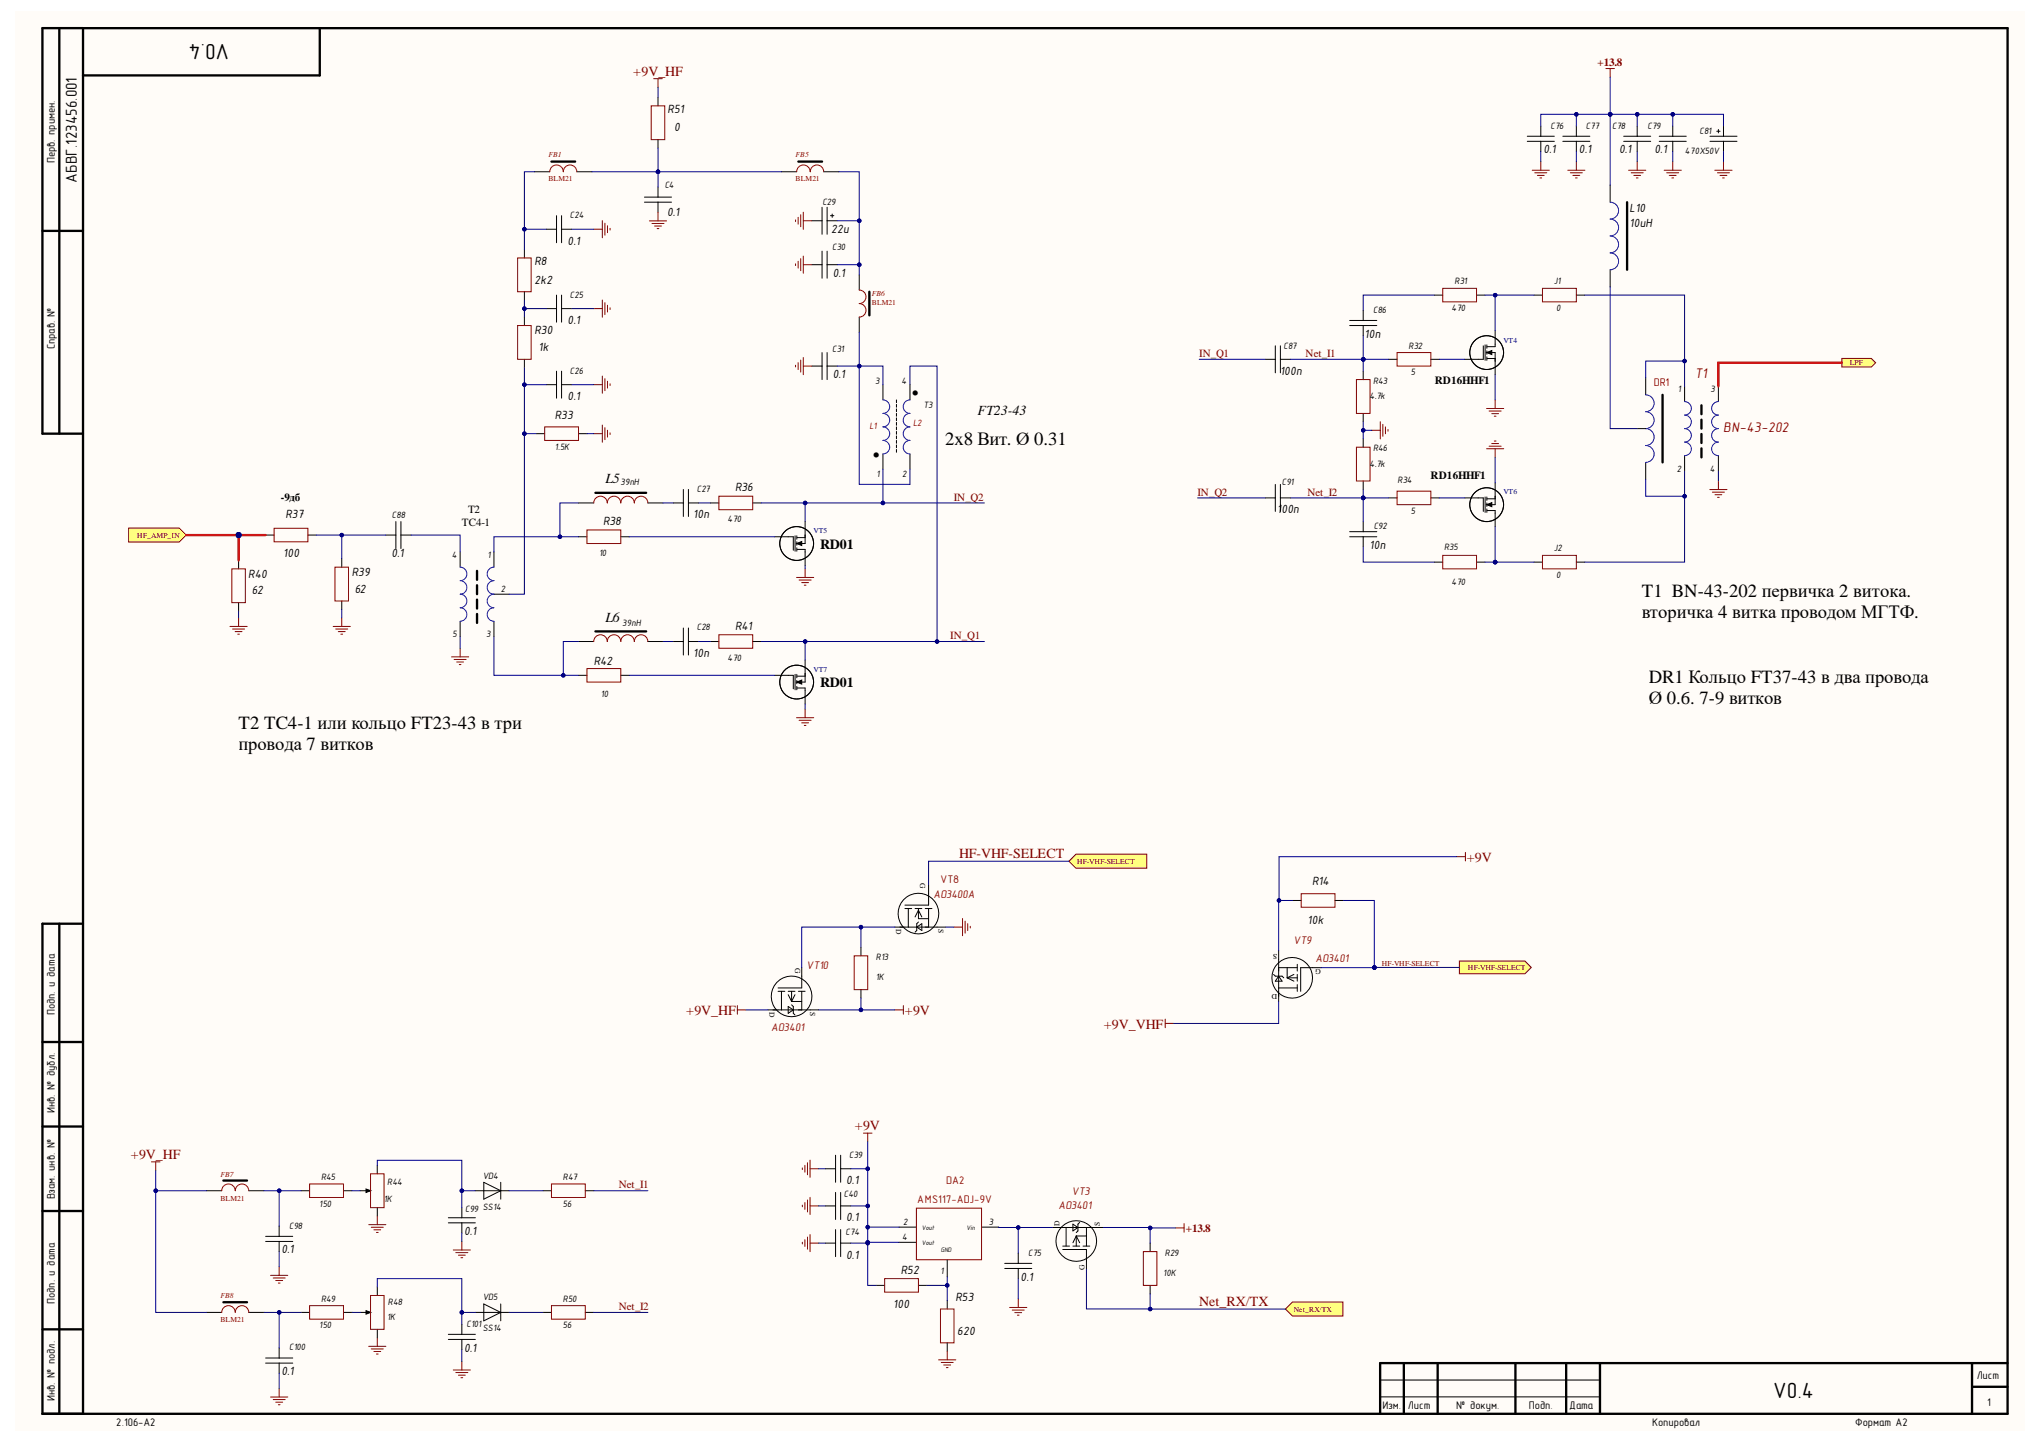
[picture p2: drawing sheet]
<svg xmlns="http://www.w3.org/2000/svg" width="297mm" height="210mm" viewBox="0 0 297 210" stroke-linecap="round" stroke-linejoin="round" font-family="sans-serif">
<g fill="#fffcf8">
<path d="M2.2 1.6h292.3v206.5h-292.3z" fill-rule="evenodd"/>
<path d="M2.2 1.6h292.3v206.5h-292.3z" fill-rule="evenodd"/>
</g>
<g fill="none" stroke="#000" stroke-width=".34">
<path d="M8.6 4.1v59M12.1 4.1h-5.9v59h5.9M46.5 4.1v6.9h-34.4M6.2 33.6h5.9M247.5 59v1.3M247.5 61v1.3M247.5 63.1v1.3M247.5 65.2v1.3M8.6 134.4v71.3M12.1 134.4h-5.9v71.3h285.8v-201.6h-279.9v201.6M6.2 151.6h5.9M6.2 163.9h5.9"/>
<path d="M6.2 176.2h5.9M32.5 171.7h3.4M6.2 193.4h5.9M32.5 189.4h3.4M204.2 198.3v7.4M209.1 198.3v7.4M220.4 198.3v7.4M227.8 198.3v7.4M232.7 198.3v7.4M286.9 198.3v7.4M292 198.3h-91.2v7.4M286.9 201.7h5.1"/>
</g>
<g fill="none" stroke="#000" stroke-width=".15">
<path d="M222.2 19.8h3.9M224.1 18.4v1.4M227.3 19.8h4M229.3 18.4v1.4M236.2 19.8h3.9M238.2 18.4v1.4M241.4 19.8h3.9M243.3 18.4v1.4M248.7 19.8h4M249.7 19.1h.5M250 18.8v.5M250.7 18.4v1.4"/>
<path d="M222.2 20.6h3.9M224.1 20.6v1.4M227.3 20.6h4M229.3 20.6v1.4M236.2 20.6h3.9M238.2 20.6v1.4M241.4 20.6h3.9M243.3 20.6v1.4M248.7 20.6h4M250.7 20.6v1.4M184 52.3h1.5M185.5 50.3v3.9"/>
<path d="M186.3 52.3h1.4M186.3 50.3v3.9M196.3 47.4h4M196.3 46.6h4M198.3 45.1v1.5M198.3 47.4v1.4M202 52.3h1.2M208.1 52.3h1.3M208.6 42.9h1.3M214.8 42.9h1.2M215.8 50.3v2h-2.7M216 50.2v2.2"/>
<path d="M216.3 51.3l.7-.3v.6zM216.3 50.2v.5M216.3 51v.5M216.3 51.9v.5M216.3 51.3h1.2v3.2M216.3 52.2h1.2M217.5 48.1v2.3h-1.2M245 56.2v2.2M250 56.2v2.2M56.1 77.8h1.5M57.6 75.9v3.9M58.3 75.9v3.9"/>
<path d="M58.3 77.8h1.5M184 72.4h1.5M185.5 70.5v3.9M186.3 72.4h1.4M186.3 70.5v3.9M196.3 77.3h4M196.3 78.1h4M198.3 75.9v1.4M198.3 78.1v1.5M202 72.4h1.2M208.1 72.4h1.3M213.1 72.4h2.7v2"/>
<path d="M216 72.3v2.2M216.3 73.4l.7-.3v.6zM216.3 72.3v.5M216.3 73.2v.5M216.3 74v.5M216.3 74.3h1.2v2.3M216.3 72.6h1.2M217.5 70.2v3.2h-1.2M245 66.3v2.2M250 66.3v2.2M208.6 81.8h1.3M214.8 81.8h1.2"/>
<path d="M30 173.2h2.3M36.2 173.2h2.2M38.6 179.8h4M40.6 178.4v1.4M43.8 173.2h1.2M50 173.2h1.2M52.4 173.2h1.5M53.2 173l.7 .2-.7 .3zM54.9 169.5v1.2M54.9 175.7v1.2M65.2 177.9h3.9M65.2 177.1h3.9"/>
<path d="M67.2 175.7v1.4M67.2 177.9v1.5M121.5 178.9v3.9M122.3 178.9v3.9M153.1 178.6h7.4M155.1 178.6v2.7M156.1 178.1l.7 .5-.7 .5zM156.6 179.8l-.5 1M156.6 179.8l.5 1M156.6 179.8v1.5M156.6 179.8h1.4M157.1 177.8l-.3 .3v1l-.2 .2"/>
<path d="M157.9 177.9a2.95 2.95 0 0 0-4.3 2.5 2.95 2.95 0 0 0 4.1 2.9 2.95 2.95 0 0 0 .9-4.9l-.6-.4M158 178.6v2.7M30 190.9h2.3M36.2 190.9h2.2M38.6 180.6h4M38.6 198.3h4M38.6 197.5h4M40.6 180.6v1.5M40.6 196.1v1.4M40.6 198.3v1.5M43.8 190.9h1.2M50 190.9h1.2"/>
<path d="M52.4 190.9h1.5M53.2 190.7l.7 .2-.7 .3zM54.9 187.2v1.2M54.9 193.4v1.2M65.2 194.8h3.9M65.2 194.1h3.9M67.2 192.6v1.5M67.2 194.8v1.5M120.1 180.8h1.4M122.3 180.8h1.5M146.2 184.5h3.9M146.2 183.8h3.9"/>
<path d="M148.1 182.3v1.5M148.1 184.5v1.5M154.6 181.8h3.4v2.9M154.6 181.3h1M156.1 181.3h1M157.5 181.3h1M167.3 180.8v1.3M167.3 187v1.2M200.8 203.2h31.9M200.8 200.7h31.9"/>
<circle cx="216.3" cy="51.3" r="2.46"/>
<circle cx="216.3" cy="73.4" r="2.46"/>
</g>
<g fill="none" stroke="#800000" stroke-width=".15">
<path d="M222.9 24.8h2.5M223.3 25.1h1.7M223.6 25.5h1M224 25.9h.3M224.1 23.5v1.3M228.1 24.8h2.5M228.4 25.1h1.8M228.8 25.5h1M229.2 25.9h.2M229.3 23.5v1.3M236.9 24.8h2.5M237.3 25.1h1.7"/>
<path d="M237.7 25.5h1M238 25.9h.3M238.2 23.5v1.3M242.1 24.8h2.5M242.4 25.1h1.8M242.8 25.5h1M243.2 25.9h.3M243.3 23.5v1.3M249.4 24.8h2.6M249.8 25.1h1.8M250.2 25.5h1M250.6 25.9h.2"/>
<path d="M250.7 23.5v1.3M203.2 51.3h4.9v2h-4.9zM209.9 41.9h4.9v2h-4.9zM216.2 59.4h2.5M216.6 59.8h1.8M217.5 58.2v1.2M203.2 71.4h4.9v2h-4.9zM216.2 65.3h2.5M216.6 64.9h1.8M217 60.2h1M217 64.5h1M217.4 60.5h.2"/>
<path d="M217.4 64.2h.2M217.5 65.3v1.2M248.7 71.2h2.5M249.1 71.6h1.7M249.5 72h1M249.8 72.3h.3M250 70v1.2M209.9 80.8h4.9v2h-4.9zM45 172.2h5v2h-5zM53.9 170.7h2v5h-2zM117.5 179.9v1.8M117.8 179.6v2.5"/>
<path d="M125.6 164.8h1.2M126.2 164.8v1.3M171 178.6h1.2M172.2 178v1.2M39.4 185.5h2.5M39.7 185.9h1.8M40.1 186.3h1M40.5 186.6h.2M40.6 184.3v1.2M45 189.9h5v2h-5zM53.9 188.4h2v5h-2zM65.9 181.8h2.5"/>
<path d="M65.9 199.3h2.5M66.3 182.2h1.8M66.3 199.7h1.8M66.7 182.6h1M67.1 183h.2M67.2 180.6v1.2M67.2 198v1.3M116.7 180.7v.3M117.1 180.3v1M117.8 180.8h1.3M146.9 190.2h2.5M147.2 190.6h1.8"/>
<path d="M147.6 190.9h1M148 191.3h.2M148.1 188.9v1.3M166.3 182.1h2v4.9h-2zM39.4 203.2h2.5M39.7 203.6h1.8M40.1 204h1M40.5 204.3h.2M40.6 202v1.2M66.7 200h1M67.1 200.4h.2"/>
</g>
<path d="M216.3 51.3l.7-.3v.6zM216.3 73.4l.7-.3v.6zM53.2 173l.7 .2-.7 .3zM53.2 190.7l.7 .2-.7 .3z" fill="#000"/>
<path d="M32.3 173.2a.98 .98 0 0 1 .9-1 .98 .98 0 0 1 1 1 .98 .98 0 0 1 1-1 .98 .98 0 0 1 1 1M32.3 190.9a.98 .98 0 0 1 .9-1 .98 .98 0 0 1 1 1 .98 .98 0 0 1 1-1 .98 .98 0 0 1 1 1" fill="none" stroke="#980000" stroke-width=".15"/>
<path d="M245 58.4a.98 .98 0 0 1 1 1 .98 .98 0 0 1-1 1 .98 .98 0 0 1 1 1 .98 .98 0 0 1-1 .9 .98 .98 0 0 1 1 1 .98 .98 0 0 1-1 1 .98 .98 0 0 1 1 1 .98 .98 0 0 1-1 1M250 58.4a.98 .98 0 0 0-1 1 .98 .98 0 0 0 1 1 .98 .98 0 0 0-1 1 .98 .98 0 0 0 1 .9 .98 .98 0 0 0-1 1 .98 .98 0 0 0 1 1 .98 .98 0 0 0-1 1 .98 .98 0 0 0 1 1" fill="none" stroke="#00f" stroke-width=".15"/>
<path d="M18.7 76.8h7.4l1 1-1 1.1h-7.4z" fill-rule="evenodd" fill="#ffff80"/>
<path d="M18.7 76.8h7.4l1 1-1 1.1h-7.4z" fill="none" stroke="#800000" stroke-width=".15"/>
<path d="M267.9 52.1h4.3l.6 .7-.6 .6h-4.3z" fill-rule="evenodd" fill="#ffff80"/>
<path d="M233.6 10h1.2M234.2 10v1.2M267.9 52.1h4.3l.6 .7-.6 .6h-4.3zM133.3 175.7h9.5v7.5h-9.5zM128.7 186h4.9v2h-4.9zM136.5 197.8h2.5M136.8 190.4h2v4.9h-2zM136.9 198.2h1.8M137.3 198.6h1M137.7 198.9h.2M137.8 196.6v1.2" fill="none" stroke="#800000" stroke-width=".15"/>
<path d="M130.8 178.5h2.4M142.8 178.5h2.5M127.5 187h1.2M130.8 180.7h2.4M133.6 187h1.2M137.8 183.3v2.4M137.8 189.2v1.2M137.8 195.3v1.3" fill="none" stroke="#000" stroke-width=".15"/>
<path d="M187 190.4l1-1h7.3v2h-7.3z" fill-rule="evenodd" fill="#ffff80"/>
<g fill="none" stroke="#800000" stroke-width=".15">
<path d="M94.7 15.4h2v4.9h-2zM75.3 37.5h2v4.9h-2zM86.4 33.3h1.2M87.6 32.1v2.5M88 32.5v1.7M88.4 32.8v1M88.7 33.2v.3M94.5 32.1h2.5M94.8 32.5h1.8M95.2 32.9h1M95.6 33.3h.2M95.7 30.9v1.2"/>
<path d="M115.7 32v.2M115.7 38.4v.2M116.1 31.6v1M116.1 38v1M116.5 31.2v1.8M116.5 37.6v1.8M116.9 30.9v2.5M116.9 37.3v2.5M116.9 38.5h1.2M116.9 32.1h1.2M75.3 47.4h2v4.9h-2zM86.4 56h1.2"/>
<path d="M86.4 44.9h1.2M87.6 43.6v2.5M87.6 54.7v2.5M88 44v1.8M88 55.1v1.7M88.4 44.4v1M88.4 55.5v1M88.7 44.8v.2M88.7 55.8v.3M115.7 53.1v.3M116.1 52.8v1M116.5 52.4v1.7"/>
<path d="M116.9 52v2.5M116.9 53.3h1.2M197.3 55.2h2v4.9h-2zM39.9 76.8h4.9v2h-4.9zM79.2 62.1h5v2h-5zM85.4 77.1h4.9v2h-4.9zM86.4 63.1h1.2M87.6 61.8v2.5M88 62.2v1.8M88.4 62.6v1M88.7 63v.2M104.6 72.2h4.9v1.9h-4.9z"/>
<path d="M197.3 65.1h2v4.9h-2zM199.5 62.6h1.3M200.8 61.3v2.5M201.2 61.7v1.8M201.5 62.1v1M201.9 62.5v.2M33.5 91.1h2.5M33.7 82.8h2v4.9h-2zM33.8 91.5h1.8M34.2 91.9h1M34.6 92.3h.2M34.7 89.9v1.2"/>
<path d="M48.5 91.1h2.5M48.7 82.5h2v4.9h-2zM48.8 91.5h1.8M49.2 91.9h1M49.6 92.3h.2M49.7 89.9v1.2M65.7 95.6h2.5M66.1 95.9h1.7M66.4 96.3h1M66.8 96.7h.3M66.9 94.3v1.3M85.4 97.3h4.9v1.9h-4.9z"/>
<path d="M104.6 92.3h4.9v2h-4.9zM115.9 84h2.5M116.2 84.4h1.8M116.6 84.7h1M117 85.1h.2M117.1 82.8v1.2M115.9 104.4h2.5M116.2 104.8h1.8M116.6 105.1h1M117 105.5h.2M117.1 103.1v1.3M124.3 139h1.9v5h-1.9z"/>
<path d="M22 169h1.3M22.7 169v1.3M80.2 172.2h4.9v2h-4.9zM80.2 189.9h4.9v2h-4.9zM187 190.4l1-1h7.3v2h-7.3z"/>
</g>
<g fill="none" stroke="#000" stroke-width=".15">
<path d="M95.7 14.2v1.2M76.3 36.3v1.2M77.8 25h2.2M79.5 33.3h1.5M81 31.4v3.9M81.7 31.4v3.9M81.7 33.3h1.5M83.9 25h2.2M93.7 28.7h4M93.7 29.4h4M95.7 20.3v1.2M95.7 27.2v1.5"/>
<path d="M95.7 29.4v1.5M113.7 25h2.2M118.1 38.5h1.5M118.1 32.1h1.5M119.6 30.1v4M119.6 36.5v4M119.8 25h2.2M120.3 30.1v4M120.3 36.5v4M120.3 38.5h1.5M120.3 32.1h1.5M120.8 31.4h.5"/>
<path d="M121.1 31.1v.5M125 40v2.2M76.3 42.4v1.3M76.3 46.1v1.3M76.3 52.3v1.2M79.5 56h1.5M79.5 44.9h1.5M81 42.9v4M81 54v3.9M81.7 42.9v4M81.7 54v3.9M81.7 56h1.5"/>
<path d="M81.7 44.9h1.5M118.1 53.3h1.5M119.6 51.3v3.9M120.3 51.3v3.9M120.3 53.3h1.5M125 46.1v2.2M128.4 56v2.2M130.4 58.2v.4M130.4 58.8v.4M130.4 59.5v.4M132.4 56v2.2M198.3 54v1.2"/>
<path d="M239.4 55v2.4M38.6 77.8h1.3M44.8 77.8h1.2M78 63.1h1.2M84.2 78.1h1.2M84.2 73.2h2.2M84.2 63.1h1.2M90.3 78.1h1.2M94.2 73.2h2.3M97.9 73.2h1.5M99.4 71.2v3.9M100.1 73.2h1.5"/>
<path d="M100.1 71.2v3.9M103.3 73.2h1.3M109.5 73.2h1.2M112.7 78.1h2.7v1.9M115.7 77.9v2.3M115.9 79.1l.7-.3v.6zM115.9 77.9v.5M115.9 78.8v.5M115.9 79.7v.5M115.9 79.9h1.2v2.4M115.9 78.2h1.2M117.1 75.9v3.2h-1.2"/>
<path d="M128.4 66v2.2M130.4 60.1v.4M130.4 60.8v.4M130.4 61.4v.5M130.4 62.1v.4M130.4 62.8v.4M130.4 63.4v.4M130.4 64.1v.4M130.4 64.7v.4M130.4 65.4v.4M132.4 66v2.2M198.3 60.1v1.3"/>
<path d="M198.3 63.8v1.3M198.3 70v1.2M238.2 62.3h1.2M239.4 67.3v2.4M34.7 81.5v1.3M34.7 87.7v1.2M49.7 81.3v1.2M49.7 87.4v1.2M66.9 80.3v2.2M66.9 90.4v2.2M71.9 80.3v2.2M71.9 90.4v2.2"/>
<path d="M71.9 86.4h2.2M84.2 98.2h1.2M84.2 93.3h2.2M90.3 98.2h1.2M94.2 93.3h2.3M97.9 93.3h1.5M99.4 91.4v3.9M100.1 93.3h1.5M100.1 91.4v3.9M103.3 93.3h1.3M109.5 93.3h1.2M112.7 98.2h2.7v2"/>
<path d="M115.7 98.1v2.2M115.9 99.2l.7-.3v.6zM115.9 98.1v.5M115.9 99v.5M115.9 99.8v.5M115.9 98.4h1.2M117.1 96v3.2h-1.2M115.9 100.1h1.2v2.3M125.2 137.8v1.2M125.2 144v1.2M69.1 173.2h5M70.4 172l2.4 1.2-2.4 1.2z"/>
<path d="M72.8 172v2.4M79 173.2h1.2M85.1 173.2h1.3M69.1 190.9h5M70.4 189.7l2.4 1.2-2.4 1.2zM72.8 189.7v2.4M79 190.9h1.2M85.1 190.9h1.3"/>
<circle cx="115.9" cy="79.1" r="2.46"/>
<circle cx="115.9" cy="99.2" r="2.46"/>
</g>
<path d="M128.4 58.2a.98 .98 0 0 1 1 1 .98 .98 0 0 1-1 .9 .98 .98 0 0 1 1 1 .98 .98 0 0 1-1 1 .98 .98 0 0 1 1 1 .98 .98 0 0 1-1 1 .99 .99 0 0 1 1 1 .99 .99 0 0 1-1 .9M132.4 58.2a.98 .98 0 0 0-1 1 .98 .98 0 0 0 1 .9 .98 .98 0 0 0-1 1 .98 .98 0 0 0 1 1 .98 .98 0 0 0-1 1 .98 .98 0 0 0 1 1 .99 .99 0 0 0-1 1 .99 .99 0 0 0 1 .9M239.4 57.4a1.23 1.23 0 0 1 1.2 1.3 1.23 1.23 0 0 1-1.2 1.2 1.23 1.23 0 0 1 1.2 1.2 1.23 1.23 0 0 1-1.2 1.2 1.23 1.23 0 0 1 1.2 1.3 1.23 1.23 0 0 1-1.2 1.2 1.23 1.23 0 0 1 1.2 1.2 1.23 1.23 0 0 1-1.2 1.3M66.9 82.5a.98 .98 0 0 1 1 1 .98 .98 0 0 1-1 1 .98 .98 0 0 1 1 1 .98 .98 0 0 1-1 .9 .99 .99 0 0 1 1 1 .99 .99 0 0 1-1 1 .98 .98 0 0 1 1 1 .98 .98 0 0 1-1 1M71.9 82.5a.98 .98 0 0 0-1 1 .98 .98 0 0 0 1 1 .98 .98 0 0 0-1 1 .98 .98 0 0 0 1 .9 .99 .99 0 0 0-1 1 .99 .99 0 0 0 1 1 .98 .98 0 0 0-1 1 .98 .98 0 0 0 1 1" fill="none" stroke="#00f" stroke-width=".15"/>
<path d="M80.2 23.5h3.5M116.1 23.5h3.5M126.5 42.4v3.5M241.8 57.4v9.9M86.6 71.7h7.4M69.4 83v1.3M69.4 85.1v1.3M69.4 87.2v1.3M69.4 89.3v1.3M86.6 91.8h7.4" fill="none" stroke="#000" stroke-width=".34"/>
<path d="M115.9 79.1l.7-.3v.6zM115.9 99.2l.7-.3v.6z" fill="#000"/>
<path d="M80 25a.98 .98 0 0 1 1-1 .98 .98 0 0 1 .9 1 .98 .98 0 0 1 1-1 .98 .98 0 0 1 1 1M115.9 25a.98 .98 0 0 1 1-1 .98 .98 0 0 1 1 1 .98 .98 0 0 1 .9-1 .98 .98 0 0 1 1 1M125 42.2a.98 .98 0 0 1 1 1 .98 .98 0 0 1-1 1 .98 .98 0 0 1 1 .9 .98 .98 0 0 1-1 1M86.4 73.2a.98 .98 0 0 1 1-1 .98 .98 0 0 1 .9 1 .98 .98 0 0 1 1-1 .98 .98 0 0 1 1 1 .98 .98 0 0 1 1-1 .98 .98 0 0 1 1 1 .98 .98 0 0 1 1-1 .98 .98 0 0 1 .9 1M86.4 93.3a.98 .98 0 0 1 1-1 .98 .98 0 0 1 .9 1 .98 .98 0 0 1 1-1 .98 .98 0 0 1 1 1 .98 .98 0 0 1 1-1 .98 .98 0 0 1 1 1 .98 .98 0 0 1 1-1 .98 .98 0 0 1 .9 1" fill="none" stroke="#980000" stroke-width=".15"/>
<path d="M156.5 124.2h10.3v2.1h-10.3l-1-1z" fill-rule="evenodd" fill="#ffff80"/>
<g fill="none" stroke="#800000" stroke-width=".15">
<path d="M95.1 11.4h1.2M95.7 11.4v1.3M224.4 41.9h4.9v2h-4.9zM224.4 80.8h4.9v2h-4.9zM156.5 124.2h10.3v2.1h-10.3l-1-1zM189.3 130h4.9v2h-4.9zM107.3 146.9h1.2M107.3 146.3v1.2M130.2 146.9h1.2M131.4 146.3v1.2M53.6 178.1h2.5M54 178.5h1.8"/>
<path d="M54.4 178.9h1M54.8 179.3h.2M54.9 176.9v1.2M53.6 195.8h2.5M54 196.2h1.8M54.4 196.6h1M54.8 197h.2M54.9 194.6v1.2"/>
</g>
<g fill="none" stroke="#000" stroke-width=".15">
<path d="M234.2 27v2.4M234.2 39.2v2.5M223.1 42.9h1.3M229.3 42.9h1.2M223.1 81.8h1.3M229.3 81.8h1.2M186 138.3v7.4M188.1 131h1.2M194.2 131h1.2M185.3 141.7l.2 .3h1l.2 .2M185.4 140.8a2.95 2.95 0 0 1 5-.3 2.95 2.95 0 0 1-1.9 4.6 2.95 2.95 0 0 1-3.4-3.6l.3-.6M186 140.8h2.7"/>
<path d="M186 143.7h2.7M186 142l.5 .7h-1zM187.2 142.2l1 .5M187.2 142.2h1.5M187.2 140.8v1.4M188.2 141.7l-1 .5M188.7 140.3v1M188.7 141.7v1M188.7 143.2v1M192.2 140.8h-3v3.4"/>
</g>
<path d="M234.2 29.4a1.23 1.23 0 0 1 1.2 1.2 1.23 1.23 0 0 1-1.2 1.3 1.23 1.23 0 0 1 1.2 1.2 1.23 1.23 0 0 1-1.2 1.2 1.23 1.23 0 0 1 1.2 1.3 1.23 1.23 0 0 1-1.2 1.2 1.23 1.23 0 0 1 1.2 1.2 1.23 1.23 0 0 1-1.2 1.2" fill="none" stroke="#00f" stroke-width=".15"/>
<path d="M236.7 29.4v9.8" fill="none" stroke="#000" stroke-width=".34"/>
<path d="M212.3 139.8h9.5l.9 .9-.9 .9h-9.5z" fill-rule="evenodd" fill="#ffff80"/>
<g fill="none" stroke="#800000" stroke-width=".15">
<path d="M138.8 134.9h1.2M140 133.6v2.5M140.4 134v1.7M140.8 134.4v1M141.1 134.7v.3M211.9 124.6h1.3M212.3 139.8h9.5l.9 .9-.9 .9h-9.5zM213.2 124v1.2M169.5 148.2v1.3M169.5 148.9h1.2M116.7 169.9v.2M116.7 175.3v.2"/>
<path d="M117.1 169.5v1M117.1 174.9v1M117.5 169.1v1.8M117.5 174.6v1.7M117.8 168.8v2.5M117.8 174.2v2.5M117.8 175.4h1.3M117.8 170h1.3"/>
</g>
<g fill="none" stroke="#000" stroke-width=".15">
<path d="M130.2 134.9h7.3M131.6 132.2h1M132.1 132.2v2.7M133.1 132.2h1M133.1 133.4l.5-1 .5 1M133.4 134.9l.7-.5v.9zM133.6 132.2v1.4h1.5M133.6 134.1l-.2 .3v.9l-.3 .3M134.6 132.2h1M135.1 135.5a2.95 2.95 0 0 0 .2-5 2.95 2.95 0 0 0-4.6 1.9 2.95 2.95 0 0 0 3.7 3.3l.6-.2M135.1 128.7v3h-3.5M135.1 132.2v2.7"/>
<path d="M111.7 146.9h7.4M113.2 144.2h1M113.7 144.2v2.7M114.7 144.2h.9M114.7 144.7l.4 1M114.7 146.4l.7 .5-.7 .5zM115.1 144.2v1.5M115.1 145.7h1.5M115.1 146.2l.3 .2v1l.2 .2M115.6 144.7l-.5 1M116.1 144.2h1M116.6 147.5a2.95 2.95 0 0 0 .2-5 2.95 2.95 0 0 0-4.6 1.9 2.95 2.95 0 0 0 3.7 3.4l.6-.3"/>
<path d="M116.6 140.8v2.9h-3.4M116.6 144.2v2.7M120.1 170h1.4M120.1 175.4h1.4M121.5 168v4M121.5 173.5v3.9M122.3 168v4M122.3 173.5v3.9M122.3 175.4h1.5M122.3 170h1.5"/>
</g>
<path d="M30 173.2h-7.3v17.7h7.3" fill="none" stroke="#000080" stroke-width=".15"/>
<circle cx="22.7" cy="173.2" r=".25" fill="#000080"/>
<g fill="none" stroke="#000080" stroke-width=".15">
<path d="M38.4 173.2h2.2v5.2"/>
<circle cx="22.7" cy="173.2" r=".25"/>
</g>
<circle cx="40.6" cy="173.2" r=".25" fill="#000080"/>
<g fill="none" stroke="#000080" stroke-width=".15">
<path d="M40.6 173.2h3.2"/>
<circle cx="40.6" cy="173.2" r=".25"/>
</g>
<circle cx="40.6" cy="173.2" r=".25" fill="#000080"/>
<g fill="none" stroke="#000080" stroke-width=".15">
<path d="M51.2 173.2h1.2M51.2 190.9h1.2M158 184.7v5.7h9.3v-2.2"/>
<circle cx="40.6" cy="173.2" r=".25"/>
</g>
<circle cx="167.3" cy="190.4" r=".25" fill="#000080"/>
<g fill="none" stroke="#000080" stroke-width=".15">
<path d="M198.3 48.8v3.5h3.7"/>
<circle cx="167.3" cy="190.4" r=".25"/>
</g>
<circle cx="198.3" cy="52.3" r=".25" fill="#000080"/>
<g fill="none" stroke="#000080" stroke-width=".15">
<path d="M208.6 42.9h-10.3v2.2M209.4 52.3h3.7M198.3 79.6v2.2h10.3M209.4 72.4h3.7M239.4 69.7v2.5h5.6"/>
<circle cx="198.3" cy="52.3" r=".25"/>
</g>
<circle cx="245" cy="72.2" r=".25" fill="#000080"/>
<g fill="none" stroke="#000080" stroke-width=".15">
<path d="M245 52.5h-5.6v2.5"/>
<circle cx="245" cy="72.2" r=".25"/>
</g>
<circle cx="245" cy="52.5" r=".25" fill="#000080"/>
<g fill="none" stroke="#000080" stroke-width=".15">
<path d="M243.3 16.6h7.4v1.8"/>
<circle cx="245" cy="52.5" r=".25"/>
</g>
<circle cx="243.3" cy="16.6" r=".25" fill="#000080"/>
<g fill="none" stroke="#000080" stroke-width=".15">
<path d="M250 68.5v1.5M40.6 190.9v5.2M40.6 199.8v2.2"/>
<circle cx="243.3" cy="16.6" r=".25"/>
</g>
<circle cx="40.6" cy="190.9" r=".25" fill="#000080"/>
<g fill="none" stroke="#000080" stroke-width=".15">
<path d="M229.3 16.6v1.8M224.1 22v1.5M229.3 22v1.5M217.5 54.5v3.7M217.5 66.5v3.7M67.2 179.4v1.2M40.6 182.1v2.2M67.2 196.3v1.7M148.1 186v2.9"/>
<circle cx="40.6" cy="190.9" r=".25"/>
</g>
<circle cx="229.3" cy="16.6" r=".25" fill="#000080"/>
<g fill="none" stroke="#000080" stroke-width=".15">
<path d="M238.2 16.6v1.8M238.2 22v1.5"/>
<circle cx="229.3" cy="16.6" r=".25"/>
</g>
<circle cx="238.2" cy="16.6" r=".25" fill="#000080"/>
<g fill="none" stroke="#000080" stroke-width=".15">
<path d="M243.3 22v1.5M250.7 22v1.5M134.8 187h3"/>
<circle cx="238.2" cy="16.6" r=".25"/>
</g>
<path d="M267.9 52.8h-17.9v3.4" fill="none" stroke="#f00" stroke-width=".34"/>
<circle cx="137.8" cy="187" r=".25" fill="#000080"/>
<g fill="none" stroke="#000080" stroke-width=".15">
<path d="M126.2 166.1v12.4h4.6"/>
<circle cx="137.8" cy="187" r=".25"/>
</g>
<circle cx="126.2" cy="178.5" r=".25" fill="#000080"/>
<circle cx="126.2" cy="178.5" r=".25" fill="none" stroke="#000080" stroke-width=".15"/>
<circle cx="126.2" cy="175.4" r=".25" fill="#000080"/>
<circle cx="126.2" cy="175.4" r=".25" fill="none" stroke="#000080" stroke-width=".15"/>
<circle cx="126.2" cy="170" r=".25" fill="#000080"/>
<g fill="none" stroke="#000080" stroke-width=".15">
<path d="M126.2 178.5v2.2h4.6"/>
<circle cx="126.2" cy="170" r=".25"/>
</g>
<circle cx="126.2" cy="180.7" r=".25" fill="#000080"/>
<circle cx="126.2" cy="180.7" r=".25" fill="none" stroke="#000080" stroke-width=".15"/>
<circle cx="126.2" cy="178.5" r=".25" fill="#000080"/>
<g fill="none" stroke="#000080" stroke-width=".15">
<path d="M126.2 180.7v.1h-2.4"/>
<circle cx="126.2" cy="178.5" r=".25"/>
</g>
<circle cx="126.2" cy="180.8" r=".25" fill="#000080"/>
<circle cx="126.2" cy="180.8" r=".25" fill="none" stroke="#000080" stroke-width=".15"/>
<circle cx="126.2" cy="180.7" r=".25" fill="#000080"/>
<g fill="none" stroke="#000080" stroke-width=".15">
<path d="M119.1 180.8h1M167.3 190.4h19.7"/>
<circle cx="126.2" cy="180.7" r=".25"/>
</g>
<circle cx="167.3" cy="190.4" r=".25" fill="#000080"/>
<g fill="none" stroke="#000080" stroke-width=".15">
<path d="M148.1 178.6v3.7"/>
<circle cx="167.3" cy="190.4" r=".25"/>
</g>
<circle cx="148.1" cy="178.6" r=".25" fill="#000080"/>
<g fill="none" stroke="#000080" stroke-width=".15">
<path d="M67.2 190.9h1.9"/>
<circle cx="148.1" cy="178.6" r=".25"/>
</g>
<circle cx="67.2" cy="190.9" r=".25" fill="#000080"/>
<g fill="none" stroke="#000080" stroke-width=".15">
<path d="M67.2 173.2v2.5"/>
<circle cx="67.2" cy="190.9" r=".25"/>
</g>
<circle cx="67.2" cy="173.2" r=".25" fill="#000080"/>
<g fill="none" stroke="#000080" stroke-width=".15">
<path d="M198.3 62.6h1.2M74.1 173.2h4.9M74.1 190.9h4.9"/>
<circle cx="67.2" cy="173.2" r=".25"/>
</g>
<circle cx="198.3" cy="62.6" r=".25" fill="#000080"/>
<g fill="none" stroke="#000080" stroke-width=".15">
<path d="M22.7 170.3v2.9"/>
<circle cx="198.3" cy="62.6" r=".25"/>
</g>
<circle cx="22.7" cy="173.2" r=".25" fill="#000080"/>
<g fill="none" stroke="#000080" stroke-width=".15">
<path d="M126.2 180.8v6.2h1.3"/>
<circle cx="22.7" cy="173.2" r=".25"/>
</g>
<circle cx="126.2" cy="180.8" r=".25" fill="#000080"/>
<g fill="none" stroke="#000080" stroke-width=".15">
<path d="M91.5 78.1h21.2M91.5 98.2h21.2M96.5 93.3h1.4M101.6 93.3h1.7M110.7 93.3h6.4v2.7M117.1 82.3v.5M117.1 102.4v.7"/>
<circle cx="126.2" cy="180.8" r=".25"/>
</g>
<circle cx="117.1" cy="93.3" r=".25" fill="#000080"/>
<g fill="none" stroke="#000080" stroke-width=".15">
<path d="M110.7 73.2h6.4v2.7"/>
<circle cx="117.1" cy="93.3" r=".25"/>
</g>
<circle cx="117.1" cy="73.2" r=".25" fill="#000080"/>
<g fill="none" stroke="#000080" stroke-width=".15">
<path d="M81.4 78.1h2.8M96.5 73.2h1.4M101.6 73.2h1.7"/>
<circle cx="117.1" cy="73.2" r=".25"/>
</g>
<circle cx="81.4" cy="78.1" r=".25" fill="#000080"/>
<g fill="none" stroke="#000080" stroke-width=".15">
<path d="M84.2 93.3h-2.3v4.9"/>
<circle cx="81.4" cy="78.1" r=".25"/>
</g>
<circle cx="81.9" cy="98.2" r=".25" fill="#000080"/>
<g fill="none" stroke="#000080" stroke-width=".15">
<path d="M84.2 73.2h-2.8v4.9h-9.5v2.2"/>
<circle cx="81.9" cy="98.2" r=".25"/>
</g>
<circle cx="81.4" cy="78.1" r=".25" fill="#000080"/>
<g fill="none" stroke="#000080" stroke-width=".15">
<path d="M76.3 63.1h1.7"/>
<circle cx="81.4" cy="78.1" r=".25"/>
</g>
<circle cx="76.3" cy="63.1" r=".25" fill="#000080"/>
<g fill="none" stroke="#000080" stroke-width=".15">
<path d="M76.3 53.5v2.5M83.2 56h3.2M85.4 63.1h1"/>
<circle cx="76.3" cy="63.1" r=".25"/>
</g>
<circle cx="76.3" cy="56" r=".25" fill="#000080"/>
<g fill="none" stroke="#000080" stroke-width=".15">
<path d="M83.2 33.3h3.2M76.3 44.9h3.2M83.2 44.9h3.2"/>
<circle cx="76.3" cy="56" r=".25"/>
</g>
<circle cx="76.3" cy="44.9" r=".25" fill="#000080"/>
<g fill="none" stroke="#000080" stroke-width=".15">
<path d="M79.5 33.3h-3.2v3"/>
<circle cx="76.3" cy="44.9" r=".25"/>
</g>
<circle cx="76.3" cy="33.3" r=".25" fill="#000080"/>
<g fill="none" stroke="#000080" stroke-width=".15">
<path d="M77.8 25h-1.5v8.3"/>
<circle cx="76.3" cy="33.3" r=".25"/>
</g>
<circle cx="76.3" cy="33.3" r=".25" fill="#000080"/>
<g fill="none" stroke="#000080" stroke-width=".15">
<path d="M86.1 25h9.6v2.2"/>
<circle cx="76.3" cy="33.3" r=".25"/>
</g>
<circle cx="95.7" cy="25" r=".25" fill="#000080"/>
<g fill="none" stroke="#000080" stroke-width=".15">
<path d="M59.8 77.8h7.1v2.5"/>
<circle cx="95.7" cy="25" r=".25"/>
</g>
<path d="M38.6 77.8h-3.9v3.7" fill="none" stroke="#f00" stroke-width=".34"/>
<circle cx="34.7" cy="77.8" r=".37" fill="#000080"/>
<circle cx="34.7" cy="77.8" r=".37" fill="none" stroke="#000080" stroke-width=".15"/>
<path d="M27.1 77.8h7.6" fill="none" stroke="#f00" stroke-width=".34"/>
<circle cx="34.7" cy="77.8" r=".37" fill="#000080"/>
<g fill="none" stroke="#000080" stroke-width=".15">
<path d="M49.7 77.8h6.4"/>
<circle cx="34.7" cy="77.8" r=".37"/>
</g>
<circle cx="49.7" cy="77.8" r=".25" fill="#000080"/>
<g fill="none" stroke="#000080" stroke-width=".15">
<path d="M46 77.8h3.7v3.5M66.9 92.6v1.7"/>
<circle cx="49.7" cy="77.8" r=".25"/>
</g>
<circle cx="49.7" cy="77.8" r=".25" fill="#000080"/>
<g fill="none" stroke="#000080" stroke-width=".15">
<path d="M34.7 88.9v1M49.7 88.6v1.3M86.4 173.2h7.8M38.4 190.9h5.4M86.4 190.9h7.8"/>
<circle cx="49.7" cy="77.8" r=".25"/>
</g>
<circle cx="40.6" cy="190.9" r=".25" fill="#000080"/>
<g fill="none" stroke="#000080" stroke-width=".15">
<path d="M187.7 52.3h10.6"/>
<circle cx="40.6" cy="190.9" r=".25"/>
</g>
<circle cx="198.3" cy="52.3" r=".25" fill="#000080"/>
<g fill="none" stroke="#000080" stroke-width=".15">
<path d="M187.7 72.4h10.6"/>
<circle cx="198.3" cy="52.3" r=".25"/>
</g>
<circle cx="198.3" cy="72.4" r=".25" fill="#000080"/>
<g fill="none" stroke="#000080" stroke-width=".15">
<path d="M198.3 72.4h3.7"/>
<circle cx="198.3" cy="72.4" r=".25"/>
</g>
<circle cx="198.3" cy="72.4" r=".25" fill="#000080"/>
<g fill="none" stroke="#000080" stroke-width=".15">
<path d="M128.4 68.2v5h-11.3"/>
<circle cx="198.3" cy="72.4" r=".25"/>
</g>
<circle cx="117.1" cy="73.2" r=".25" fill="#000080"/>
<circle cx="117.1" cy="73.2" r=".25" fill="none" stroke="#000080" stroke-width=".15"/>
<circle cx="128.4" cy="73.2" r=".25" fill="#000080"/>
<g fill="none" stroke="#000080" stroke-width=".15">
<path d="M128.4 56v-2.7h-3.4v17.2h7.4v-2.3"/>
<circle cx="128.4" cy="73.2" r=".25"/>
</g>
<circle cx="125" cy="53.3" r=".25" fill="#000080"/>
<g fill="none" stroke="#000080" stroke-width=".15">
<path d="M95.7 25h18"/>
<circle cx="125" cy="53.3" r=".25"/>
</g>
<circle cx="95.7" cy="25" r=".25" fill="#000080"/>
<g fill="none" stroke="#000080" stroke-width=".15">
<path d="M125 48.3v5h-3.2"/>
<circle cx="95.7" cy="25" r=".25"/>
</g>
<circle cx="125" cy="53.3" r=".25" fill="#000080"/>
<g fill="none" stroke="#000080" stroke-width=".15">
<path d="M121.8 38.5h3.2"/>
<circle cx="125" cy="53.3" r=".25"/>
</g>
<circle cx="125" cy="38.5" r=".25" fill="#000080"/>
<g fill="none" stroke="#000080" stroke-width=".15">
<path d="M121.8 32.1h3.2"/>
<circle cx="125" cy="38.5" r=".25"/>
</g>
<circle cx="125" cy="32.1" r=".25" fill="#000080"/>
<g fill="none" stroke="#000080" stroke-width=".15">
<path d="M132.4 56v-2.7h3.9v40h-19.2"/>
<circle cx="125" cy="32.1" r=".25"/>
</g>
<circle cx="136.3" cy="93.3" r=".25" fill="#000080"/>
<circle cx="136.3" cy="93.3" r=".25" fill="none" stroke="#000080" stroke-width=".15"/>
<circle cx="117.1" cy="93.3" r=".25" fill="#000080"/>
<g fill="none" stroke="#000080" stroke-width=".15">
<path d="M174.4 52.3h9.6M128.4 73.2h14.8M174.2 72.4h9.8"/>
<circle cx="117.1" cy="93.3" r=".25"/>
</g>
<circle cx="128.4" cy="73.2" r=".25" fill="#000080"/>
<g fill="none" stroke="#000080" stroke-width=".15">
<path d="M136.3 93.3h6.9"/>
<circle cx="128.4" cy="73.2" r=".25"/>
</g>
<circle cx="136.3" cy="93.3" r=".25" fill="#000080"/>
<g fill="none" stroke="#000080" stroke-width=".15">
<path d="M95.7 21.5v3.5"/>
<circle cx="136.3" cy="93.3" r=".25"/>
</g>
<circle cx="95.7" cy="25" r=".25" fill="#000080"/>
<g fill="none" stroke="#000080" stroke-width=".15">
<path d="M95.7 12.7v1.5M217.5 76.6v5.2"/>
<circle cx="95.7" cy="25" r=".25"/>
</g>
<circle cx="217.5" cy="81.8" r=".25" fill="#000080"/>
<g fill="none" stroke="#000080" stroke-width=".15">
<path d="M234.2 11.2v5.4"/>
<circle cx="217.5" cy="81.8" r=".25"/>
</g>
<circle cx="234.2" cy="16.6" r=".25" fill="#000080"/>
<g fill="none" stroke="#000080" stroke-width=".15">
<path d="M216 81.8h1.5"/>
<circle cx="234.2" cy="16.6" r=".25"/>
</g>
<circle cx="217.5" cy="81.8" r=".25" fill="#000080"/>
<g fill="none" stroke="#000080" stroke-width=".15">
<path d="M217.5 42.9h5.6"/>
<circle cx="217.5" cy="81.8" r=".25"/>
</g>
<circle cx="217.5" cy="42.9" r=".25" fill="#000080"/>
<g fill="none" stroke="#000080" stroke-width=".15">
<path d="M217.5 81.8h5.6"/>
<circle cx="217.5" cy="42.9" r=".25"/>
</g>
<circle cx="217.5" cy="81.8" r=".25" fill="#000080"/>
<g fill="none" stroke="#000080" stroke-width=".15">
<path d="M54.9 187.2v-1.2h12.3v6.6"/>
<circle cx="217.5" cy="81.8" r=".25"/>
</g>
<circle cx="67.2" cy="190.9" r=".25" fill="#000080"/>
<g fill="none" stroke="#000080" stroke-width=".15">
<path d="M54.9 169.5v-.7h12.3v4.4h1.9"/>
<circle cx="67.2" cy="190.9" r=".25"/>
</g>
<circle cx="67.2" cy="173.2" r=".25" fill="#000080"/>
<g fill="none" stroke="#000080" stroke-width=".15">
<path d="M234.2 16.6v10.4M234.2 41.7v20.6h4"/>
<circle cx="67.2" cy="173.2" r=".25"/>
</g>
<circle cx="234.2" cy="16.6" r=".25" fill="#000080"/>
<g fill="none" stroke="#000080" stroke-width=".15">
<path d="M160.5 178.6h6.8v2.2"/>
<circle cx="234.2" cy="16.6" r=".25"/>
</g>
<circle cx="167.3" cy="178.6" r=".25" fill="#000080"/>
<g fill="none" stroke="#000080" stroke-width=".15">
<path d="M167.3 178.6h3.7"/>
<circle cx="167.3" cy="178.6" r=".25"/>
</g>
<circle cx="167.3" cy="178.6" r=".25" fill="#000080"/>
<g fill="none" stroke="#000080" stroke-width=".15">
<path d="M195.4 131h4.5v9.7"/>
<circle cx="167.3" cy="178.6" r=".25"/>
</g>
<circle cx="199.9" cy="140.7" r=".25" fill="#000080"/>
<g fill="none" stroke="#000080" stroke-width=".15">
<path d="M186.1 131h2"/>
<circle cx="199.9" cy="140.7" r=".25"/>
</g>
<circle cx="186" cy="131" r=".25" fill="#000080"/>
<g fill="none" stroke="#000080" stroke-width=".15">
<path d="M211.9 124.6h-25.8l-.1 13.7"/>
<circle cx="186" cy="131" r=".25"/>
</g>
<circle cx="186" cy="131" r=".25" fill="#000080"/>
<g fill="none" stroke="#000080" stroke-width=".15">
<path d="M145.3 178.5l7.8 .1"/>
<circle cx="186" cy="131" r=".25"/>
</g>
<circle cx="148.1" cy="178.6" r=".25" fill="#000080"/>
<g fill="none" stroke="#000080" stroke-width=".15">
<path d="M137.8 185.7v3.5"/>
<circle cx="148.1" cy="178.6" r=".25"/>
</g>
<circle cx="137.8" cy="187" r=".25" fill="#000080"/>
<g fill="none" stroke="#000080" stroke-width=".15">
<path d="M186 145.7v3.2h-15.2M119.1 170h1M119.1 175.4h1M123.8 175.4h2.4"/>
<circle cx="137.8" cy="187" r=".25"/>
</g>
<circle cx="126.2" cy="175.4" r=".25" fill="#000080"/>
<g fill="none" stroke="#000080" stroke-width=".15">
<path d="M123.8 170h2.4"/>
<circle cx="126.2" cy="175.4" r=".25"/>
</g>
<circle cx="126.2" cy="170" r=".25" fill="#000080"/>
<g fill="none" stroke="#000080" stroke-width=".15">
<path d="M108.5 146.9h3.2M125.2 145.2v1.7h-6.1"/>
<circle cx="126.2" cy="170" r=".25"/>
</g>
<circle cx="125.2" cy="146.9" r=".25" fill="#000080"/>
<g fill="none" stroke="#000080" stroke-width=".15">
<path d="M125.2 146.9h5"/>
<circle cx="125.2" cy="146.9" r=".25"/>
</g>
<circle cx="125.2" cy="146.9" r=".25" fill="#000080"/>
<g fill="none" stroke="#000080" stroke-width=".15">
<path d="M125.2 134.9v2.9"/>
<circle cx="125.2" cy="146.9" r=".25"/>
</g>
<circle cx="125.2" cy="134.9" r=".25" fill="#000080"/>
<g fill="none" stroke="#000080" stroke-width=".15">
<path d="M155.5 125.3h-20.4v3.4M199.9 140.7h12.4"/>
<circle cx="125.2" cy="134.9" r=".25"/>
</g>
<circle cx="199.9" cy="140.7" r=".25" fill="#000080"/>
<circle cx="199.9" cy="140.7" r=".25" fill="none" stroke="#000080" stroke-width=".15"/>
<circle cx="199.9" cy="140.8" r=".25" fill="#000080"/>
<g fill="none" stroke="#000080" stroke-width=".15">
<path d="M199.9 140.7l-7.7 .1"/>
<circle cx="199.9" cy="140.8" r=".25"/>
</g>
<circle cx="199.9" cy="140.7" r=".25" fill="#000080"/>
<circle cx="199.9" cy="140.7" r=".25" fill="none" stroke="#000080" stroke-width=".15"/>
<circle cx="199.9" cy="140.8" r=".25" fill="#000080"/>
<g fill="none" stroke="#000080" stroke-width=".15">
<path d="M71.9 92.6v5.6h12.3M137.5 134.9h1.3"/>
<circle cx="199.9" cy="140.8" r=".25"/>
</g>
<circle cx="81.9" cy="98.2" r=".25" fill="#000080"/>
<g fill="none" stroke="#000080" stroke-width=".15">
<path d="M79.5 56h-3.2v30.4h-2.2"/>
<circle cx="81.9" cy="98.2" r=".25"/>
</g>
<circle cx="76.3" cy="63.1" r=".25" fill="#000080"/>
<circle cx="76.3" cy="63.1" r=".25" fill="none" stroke="#000080" stroke-width=".15"/>
<circle cx="76.3" cy="56" r=".25" fill="#000080"/>
<g fill="none" stroke="#000080" stroke-width=".15">
<path d="M122 25h3v15"/>
<circle cx="76.3" cy="56" r=".25"/>
</g>
<circle cx="125" cy="32.1" r=".25" fill="#000080"/>
<circle cx="125" cy="32.1" r=".25" fill="none" stroke="#000080" stroke-width=".15"/>
<circle cx="125" cy="38.5" r=".25" fill="#000080"/>
<g fill="none" stroke="#000080" stroke-width=".15">
<path d="M76.3 43.7v2.4"/>
<circle cx="125" cy="38.5" r=".25"/>
</g>
<circle cx="76.3" cy="44.9" r=".25" fill="#000080"/>
<g fill="none" stroke="#000080" stroke-width=".15">
<path d="M198.3 71.2v4.7"/>
<circle cx="76.3" cy="44.9" r=".25"/>
</g>
<circle cx="198.3" cy="72.4" r=".25" fill="#000080"/>
<circle cx="198.3" cy="72.4" r=".25" fill="none" stroke="#000080" stroke-width=".15"/>
<circle cx="198.3" cy="72.4" r=".25" fill="#000080"/>
<g fill="none" stroke="#000080" stroke-width=".15">
<path d="M198.3 52.3v1.7"/>
<circle cx="198.3" cy="72.4" r=".25"/>
</g>
<circle cx="198.3" cy="52.3" r=".25" fill="#000080"/>
<circle cx="198.3" cy="52.3" r=".25" fill="none" stroke="#000080" stroke-width=".15"/>
<circle cx="198.3" cy="52.3" r=".25" fill="#000080"/>
<g fill="none" stroke="#000080" stroke-width=".15">
<path d="M216 42.9h1.5v5.2"/>
<circle cx="198.3" cy="52.3" r=".25"/>
</g>
<circle cx="217.5" cy="42.9" r=".25" fill="#000080"/>
<g fill="none" stroke="#000080" stroke-width=".15">
<path d="M234.2 16.6h-10.1v1.8"/>
<circle cx="217.5" cy="42.9" r=".25"/>
</g>
<circle cx="229.3" cy="16.6" r=".25" fill="#000080"/>
<circle cx="229.3" cy="16.6" r=".25" fill="none" stroke="#000080" stroke-width=".15"/>
<circle cx="234.2" cy="16.6" r=".25" fill="#000080"/>
<g fill="none" stroke="#000080" stroke-width=".15">
<path d="M245 68.5v13.3h-14.5"/>
<circle cx="234.2" cy="16.6" r=".25"/>
</g>
<circle cx="245" cy="72.2" r=".25" fill="#000080"/>
<g fill="none" stroke="#000080" stroke-width=".15">
<path d="M230.5 42.9h14.5v13.3"/>
<circle cx="245" cy="72.2" r=".25"/>
</g>
<circle cx="245" cy="52.5" r=".25" fill="#000080"/>
<g fill="none" stroke="#000080" stroke-width=".15">
<path d="M234.2 16.6h9.1v1.8"/>
<circle cx="245" cy="52.5" r=".25"/>
</g>
<circle cx="243.3" cy="16.6" r=".25" fill="#000080"/>
<circle cx="243.3" cy="16.6" r=".25" fill="none" stroke="#000080" stroke-width=".15"/>
<circle cx="238.2" cy="16.6" r=".25" fill="#000080"/>
<circle cx="238.2" cy="16.6" r=".25" fill="none" stroke="#000080" stroke-width=".15"/>
<circle cx="234.2" cy="16.6" r=".25" fill="#000080"/>
<g fill="none" stroke="#000080" stroke-width=".15">
<path d="M198.3 61.4v2.4"/>
<circle cx="234.2" cy="16.6" r=".25"/>
</g>
<circle cx="198.3" cy="62.6" r=".25" fill="#000080"/>
<g fill="none" stroke="#000080" stroke-width=".15">
<path d="M130.2 134.9h-13.6v5.9"/>
<circle cx="198.3" cy="62.6" r=".25"/>
</g>
<circle cx="125.2" cy="134.9" r=".25" fill="#000080"/>
<circle cx="125.2" cy="134.9" r=".25" fill="none" stroke="#000080" stroke-width=".15"/>
<g font-size="6.8">
<text x="132.3" y="57.5">.</text>
<text x="126.6" y="66.5">.</text>
</g>
<g font-size="3.2">
<text x="33.3" y="6.4" transform="rotate(-180 33.3 6.4)">V0.4</text>
<text x="257.9" y="203.3">V0.4</text>
</g>
<g font-size="2.7">
<text x="137.5" y="64.7">2x8 Вит. Ø 0.31</text>
<text x="238.8" y="86.9">T1 BN-43-202 первичка 2 витока.</text>
<text x="238.8" y="89.9">вторичка 4 витка проводом МГТФ.</text>
<text x="239.8" y="99.4">DR1 Кольцо FT37-43 в два провода</text>
<text x="34.7" y="106.1">T2 TC4-1 или кольцо FT23-43 в три</text>
<text x="239.8" y="102.4">Ø 0.6. 7-9 витков</text>
<text x="34.7" y="109">провода 7 витков</text>
</g>
<text font-size="2.3" x="11.2" y="26.6" transform="rotate(-90 11.2 26.6)">АБВГ.123456.001</text>
<g font-size="2.1" fill="#980000">
<text x="246.5" y="55">T1</text>
<text x="250.7" y="62.9">BN-43-202</text>
</g>
<g font-size="2" fill="#800000">
<text x="92.1" y="11">+9V_HF</text>
<text x="139.5" y="124.8">HF-VHF-SELECT</text>
<text x="213.4" y="125.4">+9V</text>
<text x="99.8" y="147.6">+9V_HF</text>
<text x="131.6" y="147.6">+9V</text>
<text x="160.6" y="149.6">+9V_VHF</text>
<text x="124.4" y="164.4">+9V</text>
<text x="19" y="168.5">+9V_HF</text>
<text x="174.4" y="190">Net_RX/TX</text>
</g>
<g font-size="2">
<text x="142.2" y="60.4">FT23-43</text>
<text x="88.1" y="70.3">L5</text>
<text x="119.3" y="79.9">RD01</text>
<text x="88.1" y="90.4">L6</text>
<text x="119.3" y="100">RD01</text>
</g>
<g font-size="1.9">
<text x="97.1" y="16.4">R51</text>
<text x="98" y="19.1">0</text>
<text x="224.5" y="22.3">0.1</text>
<text x="229.7" y="22.3">0.1</text>
<text x="235.5" y="22.3">0.1</text>
<text x="240.7" y="22.3">0.1</text>
<text x="82.6" y="35.6">0.1</text>
<text x="97" y="31.4">0.1</text>
<text x="120.9" y="33.9">22u</text>
<text x="237" y="30.8">L10</text>
<text x="237" y="33">10uH</text>
<text x="77.7" y="38.5">R8</text>
<text x="77.7" y="41.2">2k2</text>
<text x="121.1" y="40.2">0.1</text>
<text x="82.6" y="47.2">0.1</text>
<text x="77.7" y="48.6">R30</text>
<text x="78.3" y="51.1">1k</text>
<text x="198.5" y="49.1">10n</text>
<text x="82.6" y="58.2">0.1</text>
<text x="121.1" y="55">0.1</text>
<text x="186.2" y="54.5">100n</text>
<text x="80.7" y="60.9">R33</text>
<text x="106.9" y="71.4">R36</text>
<text x="41.5" y="75.4">R37</text>
<text x="87.7" y="76.4">R38</text>
<text x="100.8" y="75.4">10n</text>
<text x="185.8" y="74.6">100n</text>
<text x="41.2" y="81.1">100</text>
<text x="51.2" y="83.8">R39</text>
<text x="56.9" y="81.1">0.1</text>
<text x="199.2" y="79.9">10n</text>
<text x="36.1" y="84">R40</text>
<text x="36.6" y="86.5">62</text>
<text x="51.6" y="86.2">62</text>
<text x="100.8" y="95.6">10n</text>
<text x="106.9" y="91.6">R41</text>
<text x="86.4" y="96.8">R42</text>
<text x="190.9" y="128.7">R14</text>
<text x="190.2" y="134.4">10k</text>
<text x="123.1" y="172.3">0.1</text>
<text x="67.5" y="179.6">0.1</text>
<text x="123.1" y="177.7">0.1</text>
<text x="40.9" y="182.3">0.1</text>
<text x="123.1" y="183.1">0.1</text>
<text x="131" y="185.3">R52</text>
<text x="129.9" y="190.3">100</text>
<text x="139" y="189.3">R53</text>
<text x="148.5" y="186.3">0.1</text>
<text x="67.5" y="196.6">0.1</text>
<text x="139.2" y="194.2">620</text>
<text x="40.9" y="200">0.1</text>
</g>
<g font-size="1.6" fill="#800000">
<text x="232.4" y="9.6">+13.8</text>
<text x="174.4" y="52">IN_Q1</text>
<text x="189.9" y="52">Net_I1</text>
<text x="138.7" y="72.9">IN_Q2</text>
<text x="174.2" y="72.1">IN_Q2</text>
<text x="190.2" y="72.1">Net_I2</text>
<text x="138.2" y="93">IN_Q1</text>
<text x="90" y="172.9">Net_I1</text>
<text x="172.5" y="179.2">+13.8</text>
<text x="90" y="190.6">Net_I2</text>
</g>
<g font-size="1.6">
<text x="8" y="23.7" transform="rotate(-90 8 23.7)">Перв. примен.</text>
<text x="8" y="50.8" transform="rotate(-90 8 50.8)">Справ. №</text>
<text x="208.7" y="55.8">RD16HHF1</text>
<text x="208.1" y="69.6">RD16HHF1</text>
<text x="40.9" y="72.9">-9дб</text>
<text x="67.2" y="76.5">TC4-1</text>
<text x="68.1" y="74.6">T2</text>
<text x="8" y="147.7" transform="rotate(-90 8 147.7)">Подп. и дата</text>
<text x="8" y="161.9" transform="rotate(-90 8 161.9)">Инв. № дубл.</text>
<text x="8" y="174.5" transform="rotate(-90 8 174.5)">Взам. инв. №</text>
<text x="8" y="189.7" transform="rotate(-90 8 189.7)">Подп. и дата</text>
<text x="8" y="203.8" transform="rotate(-90 8 203.8)">Инв. № подл.</text>
<text x="287.5" y="200.6">Лист</text>
<text x="16.9" y="207.4">2.106-A2</text>
<text x="201.1" y="205">Изм.</text>
<text x="204.8" y="205">Лист</text>
<text x="211.8" y="205">№ докум.</text>
<text x="222.4" y="205">Подп.</text>
<text x="228.2" y="205">Дата</text>
<text x="240.3" y="207.4">Копировал</text>
<text x="269.9" y="207.4">Формат А2</text>
<text x="289.1" y="204.5">1</text>
</g>
<g font-size="1.6" fill="#980000">
<text x="240.6" y="56.1">DR1</text>
<text x="135.8" y="130.6">AO3400A</text>
<text x="136.8" y="128.4">VT8</text>
<text x="188.1" y="137.3">VT9</text>
<text x="117.3" y="140.9">VT10</text>
<text x="191.4" y="140">AO3401</text>
<text x="112.2" y="150">AO3401</text>
<text x="137.6" y="172.2">DA2</text>
<text x="155.9" y="173.9">VT3</text>
<text x="133.4" y="175">AMS117-ADJ-9V</text>
<text x="154" y="175.8">AO3401</text>
</g>
<g font-size="1.5">
<text x="225.5" y="18.8">C76</text>
<text x="230.7" y="18.8">C77</text>
<text x="234.5" y="18.8">C78</text>
<text x="239.7" y="18.8">C79</text>
<text x="245.1" y="22.4">470X50V</text>
<text x="247.2" y="19.4">C81</text>
<text x="96.7" y="27.3">C4</text>
<text x="119.6" y="29.8">C29</text>
<text x="82.9" y="31.8">C24</text>
<text x="121.1" y="36.4">C30</text>
<text x="211.6" y="41.3">R31</text>
<text x="226" y="41.3">J1</text>
<text x="82.9" y="43.3">C25</text>
<text x="199.7" y="45.6">C86</text>
<text x="211.2" y="45.3">470</text>
<text x="226.4" y="45.3">0</text>
<text x="121.1" y="51.2">C31</text>
<text x="186.7" y="50.7">C87</text>
<text x="204.9" y="50.7">R32</text>
<text x="82.9" y="54.3">C26</text>
<text x="127.3" y="55.9">3</text>
<text x="131.1" y="55.9">4</text>
<text x="134.3" y="59.4">T3</text>
<text x="199.2" y="58.1">4.7k</text>
<text x="199.7" y="55.9">R43</text>
<text x="205.2" y="54.6">5</text>
<text x="244.1" y="57.1">1</text>
<text x="248.8" y="57.1">3</text>
<text x="80.7" y="65.4">1.5K</text>
<text x="199.7" y="65.7">R46</text>
<text x="90.3" y="70.6">39nH</text>
<text x="101.3" y="71.6">C27</text>
<text x="127.5" y="69.4">1</text>
<text x="131.2" y="69.4">2</text>
<text x="186.5" y="70.6">C91</text>
<text x="199.2" y="67.9">4.7k</text>
<text x="203.3" y="70.3">R34</text>
<text x="243.9" y="68.6">2</text>
<text x="248.7" y="68.6">4</text>
<text x="57" y="75.3">C88</text>
<text x="105.8" y="76">470</text>
<text x="199.8" y="77">C92</text>
<text x="205.2" y="74.8">5</text>
<text x="65.7" y="81.1">4</text>
<text x="70.9" y="81.1">1</text>
<text x="87.1" y="80.9">10</text>
<text x="210.1" y="80">R35</text>
<text x="226" y="80.2">J2</text>
<text x="72.8" y="86">2</text>
<text x="211.2" y="85.1">470</text>
<text x="226.4" y="84.1">0</text>
<text x="65.8" y="92.7">5</text>
<text x="70.7" y="92.7">3</text>
<text x="90.5" y="91">39nH</text>
<text x="101.3" y="91.7">C28</text>
<text x="87.4" y="101.3">10</text>
<text x="105.8" y="96.2">470</text>
<text x="127.4" y="139.6">R13</text>
<text x="127.4" y="142.6">1K</text>
<text x="46.7" y="171.6">R45</text>
<text x="56.3" y="172.4">R44</text>
<text x="70.2" y="171.5">VD4</text>
<text x="81.9" y="171.6">R47</text>
<text x="123.5" y="168.5">C39</text>
<text x="42" y="178.8">C98</text>
<text x="46.4" y="175.6">150</text>
<text x="55.8" y="174.8">1</text>
<text x="56.3" y="174.8">K</text>
<text x="67.7" y="176.3">C99 SS14</text>
<text x="81.9" y="175.6">56</text>
<text x="122.8" y="174.1">C40</text>
<text x="123" y="179.7">C74</text>
<text x="131.4" y="178.2">2</text>
<text x="143.8" y="178.2">3</text>
<text x="131.2" y="180.4">4</text>
<text x="136.8" y="185.3">1</text>
<text x="149.6" y="182.7">C75</text>
<text x="169.2" y="185.6">10K</text>
<text x="169.4" y="182.7">R29</text>
<text x="46.7" y="189.3">R49</text>
<text x="56.4" y="189.8">R48</text>
<text x="70.2" y="189.2">VD5</text>
<text x="81.9" y="189.3">R50</text>
<text x="42" y="196.4">C100</text>
<text x="46.4" y="193.2">150</text>
<text x="56.3" y="192">1K</text>
<text x="67.8" y="193">C101</text>
<text x="70.2" y="193.7">SS14</text>
<text x="81.9" y="193.2">56</text>
</g>
<g font-size="1.5" fill="#980000">
<text x="126.5" y="62.5">L1</text>
<text x="132.8" y="62">L2</text>
</g>
<g font-size="1.1" fill="#980000">
<text x="79.8" y="22.9">FB1</text>
<text x="115.7" y="22.9">FB5</text>
<text x="79.8" y="26.4">BLM21</text>
<text x="115.7" y="26.4">BLM21</text>
<text x="126.8" y="43.1">FB6</text>
<text x="126.8" y="44.4">BLM21</text>
<text x="32.1" y="171.2">FB7</text>
<text x="32.1" y="174.6">BLM21</text>
<text x="32.1" y="188.8">FB8</text>
<text x="32.1" y="192.3">BLM21</text>
</g>
<g font-size="1.1" fill="#000080">
<text x="218.7" y="49.9">VT4</text>
<text x="218.7" y="71.9">VT6</text>
<text x="118.4" y="77.6">VT5</text>
<text x="118.4" y="97.8">VT7</text>
</g>
<g font-size="1.1" fill="#800000">
<text x="269.1" y="53.2">LPF</text>
<text x="20" y="78.3">HF_AMP_IN</text>
<text x="156.7" y="125.7">HF-VHF-SELECT</text>
<text x="201" y="140.5">HF-VHF-SELECT</text>
<text x="213.5" y="141.2">HF-VHF-SELECT</text>
<text x="188.2" y="190.8">Net_RX/TX</text>
</g>
<g font-size="1.1">
<text x="133.8" y="128.5" transform="rotate(90 133.8 128.5)">G</text>
<text x="130.4" y="135.1" transform="rotate(90 130.4 135.1)">D</text>
<text x="136.5" y="135.1" transform="rotate(90 136.5 135.1)">S</text>
<text x="115.6" y="140.7" transform="rotate(90 115.6 140.7)">G</text>
<text x="185.8" y="138.8" transform="rotate(-180 185.8 138.8)">S</text>
<text x="192.1" y="141" transform="rotate(-180 192.1 141)">G</text>
<text x="111.9" y="147.2" transform="rotate(90 111.9 147.2)">D</text>
<text x="117.8" y="147.2" transform="rotate(90 117.8 147.2)">S</text>
<text x="185.8" y="144.6" transform="rotate(-180 185.8 144.6)">D</text>
<text x="154.1" y="178.3" transform="rotate(-90 154.1 178.3)">D</text>
<text x="160" y="178.3" transform="rotate(-90 160 178.3)">S</text>
<text x="157.8" y="184.7" transform="rotate(-90 157.8 184.7)">G</text>
</g>
<g font-size="1">
<text x="134.1" y="178.9">Vout</text>
<text x="140.6" y="178.9">Vin</text>
<text x="134.1" y="181.1">Vout</text>
<text x="136.9" y="182.2">GND</text>
</g>
</svg>
